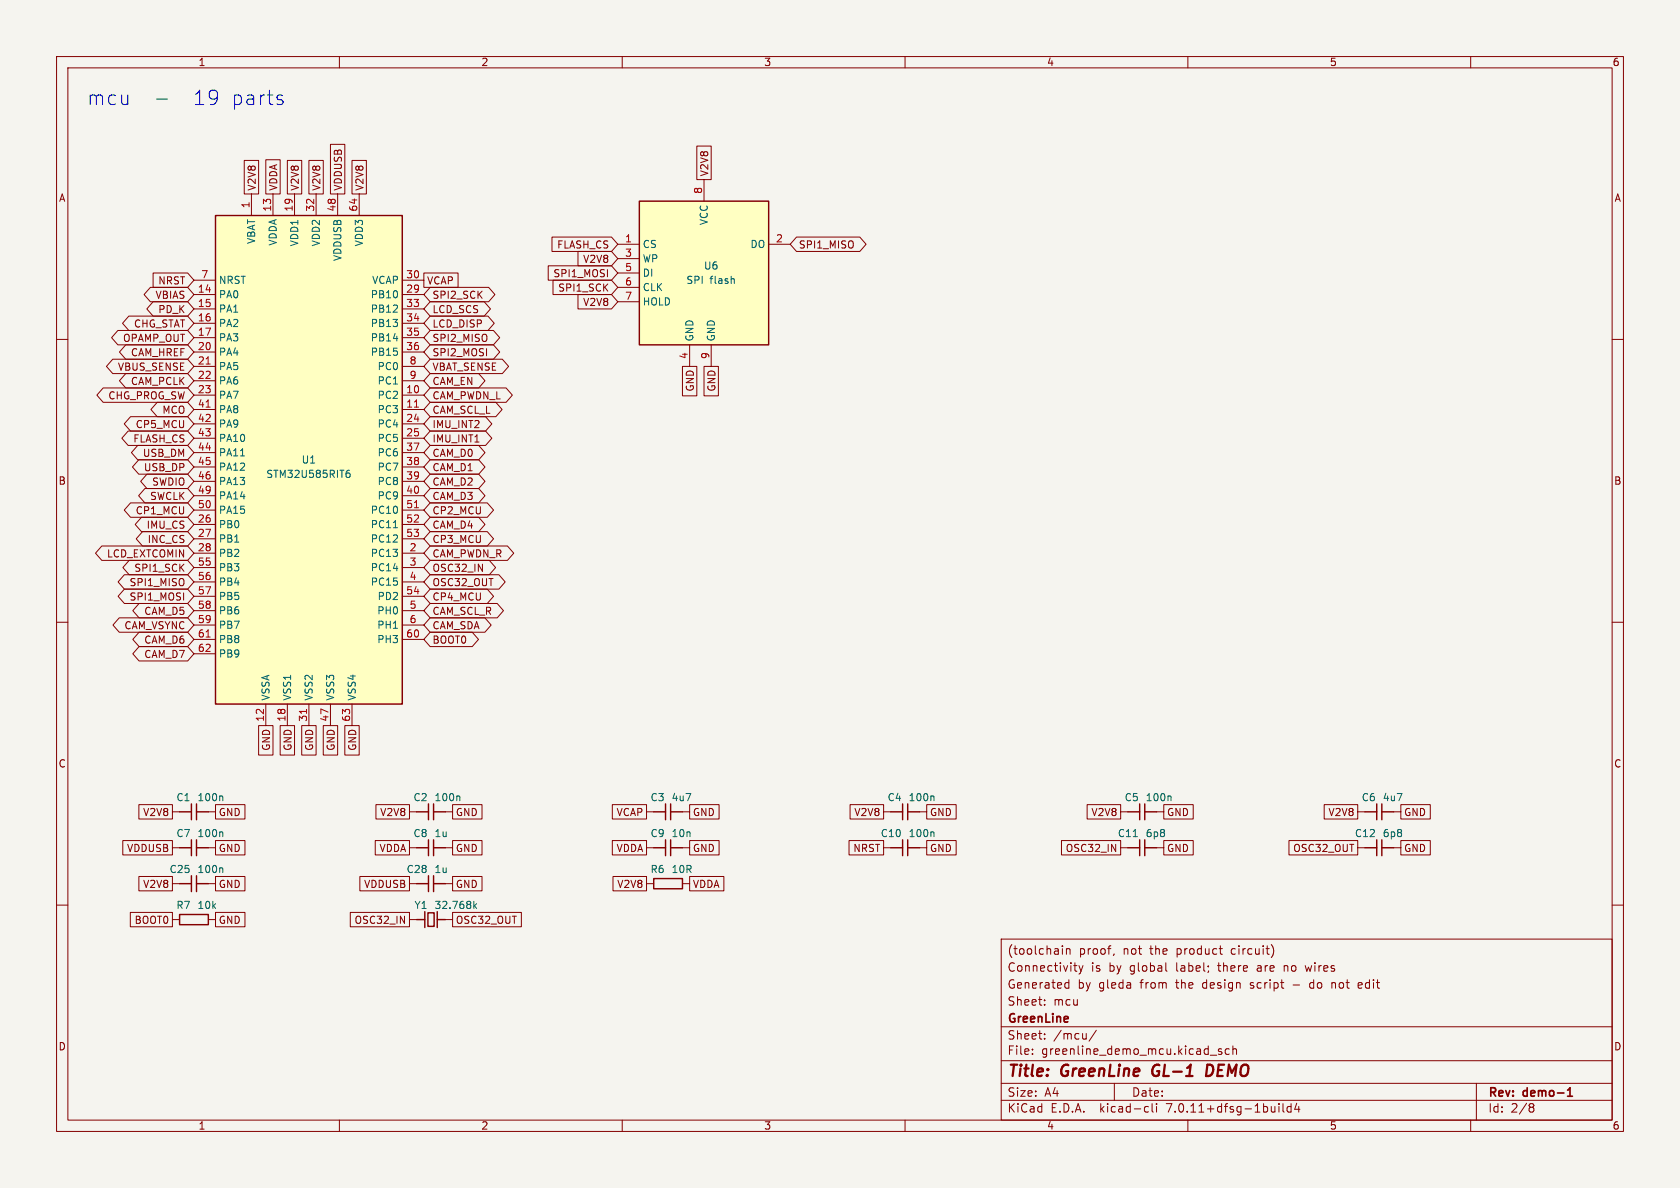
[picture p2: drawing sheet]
<svg xmlns="http://www.w3.org/2000/svg" width="297mm" height="210mm" viewBox="0 0 297 210" stroke-linecap="round" stroke-linejoin="round" font-family="sans-serif">
<path d="M0 0h297v210h-297z" fill="#f5f4ef" stroke="#f5f4ef" stroke-width=".18"/>
<g fill="none" stroke="#840000" stroke-width=".18">
<path d="M10 10h277v190h-277zM12 12h273v186h-273zM60 10v2M110 10v2M160 10v2M210 10v2M260 10v2M43.2 28.4h2.5v5.9h-2.5zM44.4 34.3v3.8M47 28.2h2.5v6.1h-2.5zM48.3 34.3v3.8M50.8 28.4h2.5v5.9h-2.5z"/>
<path d="M52.1 34.3v3.8M54.6 28.4h2.6v5.9h-2.6zM55.9 34.3v3.8M58.4 25.5h2.6v8.8h-2.6zM59.7 34.3v3.8M62.2 28.4h2.6v5.9h-2.6zM63.5 34.3v3.8M123.2 25.8h2.5v6h-2.5zM124.5 31.8v3.8M10 60h2M20.8 58.4h12.4l1.1 1.3-1.1 1.3h-12.4l-1.1-1.3zM22.8 55.9h10.4l1.1 1.3-1.1 1.2h-10.4l-1.1-1.2z"/>
<path d="M26.6 50.8h6.6l1.1 1.3-1.1 1.2h-6.6l-1.1-1.2zM27.1 53.3h6.1l1.1 1.3-1.1 1.3h-6.1l-1.1-1.3zM27.1 48.3h6.1l1.1 1.2-1.1 1.3h-6.1zM34.3 52.1h3.8M34.3 54.6h3.8M34.3 57.2h3.8M34.3 59.7h3.8M34.3 49.5h3.8M71.1 52.1h3.8M71.1 54.6h3.8M71.1 57.2h3.8M71.1 59.7h3.8"/>
<path d="M71.1 49.5h3.8M74.9 48.3h6.1v2.5h-6.1zM76 55.9h10.3l1.1 1.3-1.1 1.2h-10.3l-1.1-1.2zM76 53.3h9.6l1.1 1.3-1.1 1.3h-9.6l-1.1-1.3zM76 50.8h10.4l1.1 1.3-1.1 1.2h-10.4l-1.1-1.2zM76 58.4h11.2l1.1 1.3-1.1 1.3h-11.2l-1.1-1.3zM96.9 47h11.2l1.1 1.3-1.1 1.2h-11.2zM97.6 41.9h10.5l1.1 1.3-1.1 1.3h-10.5zM97.8 49.5h10.3l1.1 1.3-1.1 1.3h-10.3zM102.2 44.4h5.9l1.1 1.3-1.1 1.3h-5.9zM102.2 52.1h5.9l1.1 1.2-1.1 1.3h-5.9zM109.2 43.2h3.8"/>
<path d="M109.2 45.7h3.8M109.2 48.3h3.8M109.2 50.8h3.8M109.2 53.3h3.8M135.9 43.2h3.8M140.8 41.9h11.2l1.1 1.3-1.1 1.3h-11.2l-1.1-1.3zM285 60h2M18.2 68.6h15l1.1 1.3-1.1 1.2h-15l-1.1-1.2zM19.9 63.5h13.3l1.1 1.3-1.1 1.2h-13.3l-1.1-1.2zM22.2 66h11l1.1 1.3-1.1 1.3h-11l-1.1-1.3zM22.2 61h11l1.1 1.2-1.1 1.3h-11l-1.1-1.3zM22.7 76.2h10.5l1.1 1.3-1.1 1.2h-10.5l-1.2-1.2z"/>
<path d="M23.1 73.7h10.1l1.1 1.2-1.1 1.3h-10.1l-1.1-1.3zM24.3 78.7h8.9l1.1 1.3-1.1 1.3h-8.9l-1.1-1.3zM27.8 71.1h5.4l1.1 1.3-1.1 1.3h-5.4l-1.1-1.3zM34.3 69.9h3.8M34.3 72.4h3.8M34.3 62.2h3.8M34.3 64.8h3.8M34.3 67.3h3.8M34.3 74.9h3.8M34.3 77.5h3.8M71.1 69.9h3.8M71.1 72.4h3.8"/>
<path d="M71.1 62.2h3.8M71.1 64.8h3.8M71.1 67.3h3.8M71.1 74.9h3.8M71.1 77.5h3.8M76 78.7h8.6l1.1 1.3-1.1 1.3h-8.6l-1.1-1.3zM76 76.2h9.8l1.2 1.3-1.2 1.2h-9.8l-1.1-1.2zM76 73.7h9.8l1.2 1.2-1.2 1.3h-9.8l-1.1-1.3zM76 71.1h11.7l1.1 1.3-1.1 1.3h-11.7l-1.1-1.3zM76 68.6h13.5l1.1 1.3-1.1 1.2h-13.5l-1.1-1.2zM76 66h8.6l1.1 1.3-1.1 1.3h-8.6l-1.1-1.3zM76 63.5h12.8l1.1 1.3-1.1 1.2h-12.8l-1.1-1.2z"/>
<path d="M76 61h11.2l1.1 1.2-1.1 1.3h-11.2l-1.1-1.3zM120.6 64.8h2.6v5.2h-2.6zM121.9 61v3.8M124.5 64.8h2.5v5.2h-2.5zM125.7 61v3.8M18 96.5h15.2l1.1 1.3-1.1 1.3h-15.2l-1.1-1.3zM22.8 99.1h10.4l1.1 1.2-1.1 1.3h-10.4l-1.1-1.3zM23.1 88.9h10.1l1.1 1.3-1.1 1.2h-10.1l-1.1-1.2zM24.5 81.3h8.7l1.1 1.3-1.1 1.2h-8.7l-1.1-1.2zM25 91.4h8.2l1.1 1.3-1.1 1.3h-8.2l-1.1-1.3zM25.2 94h8l1.1 1.3-1.1 1.2h-8l-1.1-1.2zM25.6 86.4h7.6l1.1 1.2-1.1 1.3h-7.6l-1.1-1.3z"/>
<path d="M26 83.8h7.2l1.1 1.3-1.1 1.3h-7.2l-1.1-1.3zM34.3 97.8h3.8M34.3 92.7h3.8M34.3 95.3h3.8M34.3 80h3.8M34.3 82.6h3.8M34.3 85.1h3.8M34.3 87.6h3.8M34.3 90.2h3.8M71.1 97.8h3.8M71.1 92.7h3.8M71.1 95.3h3.8"/>
<path d="M71.1 80h3.8M71.1 82.6h3.8M71.1 85.1h3.8M71.1 87.6h3.8M71.1 90.2h3.8M76 99.1h10.5l1.1 1.2-1.1 1.3h-10.5l-1.1-1.3zM76 96.5h13.7l1.1 1.3-1.1 1.3h-13.7l-1.1-1.3zM76 94h10.1l1.2 1.3-1.2 1.2h-10.1l-1.1-1.2zM76 91.4h8.6l1.1 1.3-1.1 1.3h-8.6l-1.1-1.3zM76 88.9h10.1l1.2 1.3-1.2 1.2h-10.1l-1.1-1.2zM76 86.4h8.6l1.1 1.2-1.1 1.3h-8.6l-1.1-1.3zM76 83.8h8.6l1.1 1.3-1.1 1.3h-8.6l-1.1-1.3z"/>
<path d="M76 81.3h8.6l1.1 1.3-1.1 1.2h-8.6l-1.1-1.2zM10 110h2M21.1 109.2h12.1l1.1 1.3-1.1 1.3h-12.1l-1.1-1.3zM22 101.6h11.2l1.1 1.3-1.1 1.2h-11.2l-1.1-1.2zM22 104.1h11.2l1.1 1.3-1.1 1.3h-11.2l-1.1-1.3zM24.6 114.3h8.6l1.1 1.3-1.1 1.2h-8.6l-1.1-1.2zM24.6 111.8h8.6l1.1 1.2-1.1 1.3h-8.6l-1.1-1.3zM24.6 106.7h8.6l1.1 1.3-1.1 1.2h-8.6l-1.1-1.2zM34.3 100.3h3.8M34.3 102.9h3.8M34.3 108h3.8M34.3 105.4h3.8"/>
<path d="M34.3 110.5h3.8M34.3 113h3.8M34.3 115.6h3.8M71.1 100.3h3.8M71.1 102.9h3.8M71.1 108h3.8M71.1 105.4h3.8M71.1 110.5h3.8M71.1 113h3.8M76 111.8h7.5l1.1 1.2-1.1 1.3h-7.5l-1.1-1.3zM76 106.7h11.9l1.1 1.3-1.1 1.2h-11.9l-1.1-1.2zM76 109.2h9.7l1.1 1.3-1.1 1.3h-9.7l-1.1-1.3z"/>
<path d="M76 104.1h10.1l1.2 1.3-1.2 1.3h-10.1l-1.1-1.3zM76 101.6h12.2l1.1 1.3-1.1 1.2h-12.2l-1.1-1.2zM285 110h2M45.7 128.3h2.6v5.2h-2.6zM47 124.5v3.8M49.5 128.3h2.6v5.2h-2.6zM50.8 124.5v3.8M53.3 128.3h2.6v5.2h-2.6zM54.6 124.5v3.8M57.1 128.3h2.6v5.2h-2.6zM58.4 124.5v3.8M61 128.3h2.5v5.2h-2.5z"/>
<path d="M62.2 124.5v3.8M10 160h2M21.7 148.6h8.8v2.5h-8.8zM24.5 154.9h6v2.6h-6zM24.5 142.2h6v2.6h-6zM30.5 143.5h1.2M30.5 149.9h1.2M30.5 156.2h1.2M36.8 143.5h1.3M36.8 149.9h1.3M36.8 156.2h1.3M38.1 148.6h5.2v2.5h-5.2z"/>
<path d="M38.1 154.9h5.2v2.6h-5.2zM38.1 142.2h5.2v2.6h-5.2zM63.6 154.9h8.8v2.6h-8.8zM66.3 148.6h6.1v2.5h-6.1zM66.5 142.2h5.9v2.6h-5.9zM72.4 143.5h1.3M72.4 149.9h1.3M72.4 156.2h1.3M78.7 143.5h1.3M78.7 149.9h1.3M78.7 156.2h1.3M80 154.9h5.2v2.6h-5.2z"/>
<path d="M80 148.6h5.2v2.5h-5.2zM80 142.2h5.2v2.6h-5.2zM108.2 142.2h6.1v2.6h-6.1zM108.2 148.6h6.1v2.5h-6.1zM108.4 154.9h5.9v2.6h-5.9zM114.3 143.5h1.3M114.3 149.9h1.3M114.3 156.2h1.3M120.6 143.5h1.3M120.6 149.9h1.3M120.6 156.2h1.3M121.9 154.9h6.1v2.6h-6.1z"/>
<path d="M121.9 148.6h5.2v2.5h-5.2zM121.9 142.2h5.2v2.6h-5.2zM150.1 148.6h6.1v2.5h-6.1zM150.3 142.2h5.9v2.6h-5.9zM156.2 143.5h1.3M156.2 149.9h1.3M162.6 143.5h1.2M162.6 149.9h1.2M163.8 148.6h5.2v2.5h-5.2zM163.8 142.2h5.2v2.6h-5.2zM187.7 148.6h10.4v2.5h-10.4zM192.2 142.2h5.9v2.6h-5.9z"/>
<path d="M198.1 143.5h1.3M198.1 149.9h1.3M204.5 143.5h1.2M204.5 149.9h1.2M205.7 142.2h5.2v2.6h-5.2zM205.7 148.6h5.2v2.5h-5.2zM227.9 148.6h12.1v2.5h-12.1zM234.1 142.2h5.9v2.6h-5.9zM240 143.5h1.3M240 149.9h1.3M246.4 143.5h1.2M246.4 149.9h1.2"/>
<path d="M247.6 148.6h5.3v2.5h-5.3zM247.6 142.2h5.3v2.6h-5.3zM285 160h2M23 161.3h7.5v2.5h-7.5zM30.5 162.6h1.2M36.8 162.6h1.3M38.1 161.3h5.2v2.5h-5.2zM61.9 161.3h10.5v2.5h-10.5zM72.4 162.6h1.3M78.7 162.6h1.3M80 161.3h12.2v2.5h-12.2zM177 166h108v32h-108z"/>
<path d="M184.7 176.8v.1M184.7 177.6v.1M187.8 167.2v.1M187.8 167.7v1M188.4 174.6h.6M188.4 173.8h.6M188.5 167.7v1M188.5 167.8l.2-.1 .4 .1 .1 .9M189 173.2v1.5M189.8 170.7h.6M190 171.5l.4 .2M190.7 170.7l.4 1"/>
<path d="M191.1 171.7l-.1 .4-.3 .1M191.5 170.7l-.4 1M197 168.6l-.2 .3M206.1 170.2v1.3l.2 .2M215.5 167.7h.6M215.8 168.6l.3 .1M224.7 167a1.72 1.72 0 0 1 0 2.3M227 170.7v1M227.1 170.8h-.1M228.6 174.1h1.1M230.7 170.7l.3 1M231.8 173.7l-.3 .3v.4l.3 .3"/>
<path d="M235.5 173.7v1M235.9 173.7l-.4 .1M240.7 173.8l-.4-.1-.2 .2 .1 .7h.5M240.8 174.1l-.7 .1M60 198v2M110 198v2M160 198v2M177 194.5h108M177 191.5h108M177 187.5h108M177 181.5h108M182.5 186.3v.1"/>
<path d="M182.5 185.5v.1M184.7 183.6v.1M184.7 182.8v.1M193.8 182.1l-1.3 2M197 191.5v3M202.6 195.6l.4 .1M203 196.5l-.4 .1M203.7 195.1v1.3l.2 .2M204.5 195.1v.1M204.5 195.6v1M210 198v2M214 186.5h1.1"/>
<path d="M216 185.5l-.4-.1-.2 .2 .1 .2 .5 .2v.3h-.6M217.3 185.5l-.4-.1-.3 .3v.4l.1 .2h.6M218 185.5l.2-.1 .3 .1 .1 .9M218 184.9v1.5M226.1 195.1v.1M226.1 195.6v1M226.8 195.1v1.3l.2 .2M228.2 195.7l-.4-.1-.3 .3v.4l.2 .2h.5M228.2 195.1v1.5M229.2 195l-.3 1.1h.9M229.6 195.6v1M260 198v2"/>
<path d="M261 191.5v6.5M270.6 195.1h.3l.3 .3-.3 .3M270.6 195.7h.3M270.9 195.7l.2 .2 .1 .4-.3 .3h-.3"/>
</g>
<path d="M277.1 193.8h.9M277.1 192.7l.5-.4v1.5" fill="none" stroke="#840000" stroke-width=".3"/>
<path d="M204 188.5a1.27 1.27 0 0 0 0 1.6M214.2 188.3l-.7-.1-.3 2h.5l.5-.3" fill="none" stroke="#840000" stroke-width=".4"/>
<g fill="none" stroke="#840000" stroke-width=".25">
<path d="M38.1 38.1h33v86.4h-33zM113 35.6h22.9v25.4h-22.9zM31.7 143.5h2.1M31.7 149.9h2.1M31.7 156.2h2.1M33.8 142.1v2.8M33.8 148.5v2.8M33.8 154.8v2.8M34.7 143.5h2.1M34.7 149.9h2.1M34.7 156.2h2.1M34.7 142.1v2.8"/>
<path d="M34.7 148.5v2.8M34.7 154.8v2.8M73.7 143.5h2M73.7 149.9h2M73.7 156.2h2M75.7 142.1v2.8M75.7 148.5v2.8M75.7 154.8v2.8M76.7 143.5h2M76.7 149.9h2M76.7 156.2h2M76.7 142.1v2.8"/>
<path d="M76.7 148.5v2.8M76.7 154.8v2.8M115.6 155.3h5v1.8h-5zM115.6 143.5h2.1M115.6 149.9h2.1M117.7 142.1v2.8M117.7 148.5v2.8M118.6 143.5h2M118.6 149.9h2M118.6 142.1v2.8M118.6 148.5v2.8M157.5 143.5h2.1"/>
<path d="M157.5 149.9h2.1M159.6 142.1v2.8M159.6 148.5v2.8M160.5 143.5h2.1M160.5 142.1v2.8M160.5 148.5v2.8M160.5 149.9h2.1M199.4 143.5h2.1M199.4 149.9h2.1M201.5 142.1v2.8M201.5 148.5v2.8M202.4 143.5h2.1"/>
<path d="M202.4 149.9h2.1M202.4 142.1v2.8M202.4 148.5v2.8M241.3 143.5h2.1M241.3 149.9h2.1M243.4 142.1v2.8M243.4 148.5v2.8M244.3 143.5h2.1M244.3 149.9h2.1M244.3 142.1v2.8M244.3 148.5v2.8M31.7 161.7h5.1v1.8h-5.1z"/>
<path d="M73.7 162.6h1.4M75.1 161.2v2.8M75.7 161.4h1.1v2.4h-1.1zM77.3 162.6h1.4M77.3 161.2v2.8"/>
</g>
<g fill="none" stroke="#006464" stroke-width=".18">
<path d="M129.6 49.3l.2 .1v.7M42.5 80.6h.7M61.2 83.7l.5-.1 .2 .3-.1 .4-.4 .1-.2-.1M61.8 83.1l-.4 .1-.2 .2M69.5 93.3h.8M39.2 147.1l.2 .1v.7M39.2 140.7l.2 .2v.6M39.2 153.4l.2 .2v.6M81.1 140.7l.2 .2v.6M83.8 159.3v1.3M84.3 159.8l-.5 .4M164.9 140.7l.2 .2v.6"/>
<path d="M164.9 147.1l.2 .1v.7M200.3 147.9h.8M206.8 140.7l.2 .2v.6M83.9 160.1l.4 .5"/>
</g>
<g fill="#ffffc2" stroke="#ffffc2" stroke-width=".18">
<path d="M38.1 38.1h33v86.4h-33z"/>
<path d="M113 35.6h22.9v25.4h-22.9z"/>
</g>
<path d="M36.4 72h.8M36.4 64.4h.8M73.3 72h.7M73.3 89.8h.7M36.4 112.6h.8M54.2 125.4v.7" fill="none" stroke="#a90000" stroke-width=".18"/>
<path d="M27.7 17.5h1.9M49.3 17.6l.6 .2 .2 .3-.4 .4h-.5M49.3 16.8l.6 .1" fill="none" stroke="#0000c2" stroke-width=".18"/>
<g font-size="3.5" fill="#0000c2">
<text x="15.2" y="18.8">mcu</text>
<text x="33.8" y="18.8">19</text>
<text x="40.5" y="18.8">parts</text>
</g>
<g font-size="2.8" fill="#840000">
<text x="178" y="190.9">Title:</text>
<text x="187.7" y="190.9">GreenLine</text>
<text x="204.6" y="190.9">GL-1</text>
<text x="214.9" y="190.9">DEMO</text>
</g>
<g font-size="2.1" fill="#840000">
<text x="178" y="172">Connectivity</text>
<text x="178" y="169">(toolchain</text>
<text x="190.7" y="169">proof,</text>
<text x="192.9" y="172">is</text>
<text x="196.1" y="172">by</text>
<text x="198.6" y="169">not</text>
<text x="199.9" y="172">global</text>
<text x="203.5" y="169">the</text>
<text x="208.2" y="172">label;</text>
<text x="208.3" y="169">product</text>
<text x="215.8" y="172">there</text>
<text x="218.1" y="169">circuit)</text>
<text x="222.8" y="172">are</text>
<text x="227.7" y="172">no</text>
<text x="231.7" y="172">wires</text>
<text x="178" y="178">Sheet:</text>
<text x="178" y="175">Generated</text>
<text x="186.2" y="178">mcu</text>
<text x="190.5" y="175">by</text>
<text x="194.3" y="175">gleda</text>
<text x="201.8" y="175">from</text>
<text x="208.2" y="175">the</text>
<text x="213" y="175">design</text>
<text x="221.6" y="175">script</text>
<text x="232.4" y="175">do</text>
<text x="236.4" y="175">not</text>
<text x="241.3" y="175">edit</text>
<text x="178" y="184">Sheet:</text>
<text x="178" y="181.2">GreenLine</text>
<text x="186.2" y="184">/mcu/</text>
<text x="178" y="186.7">File:</text>
<text x="184.1" y="186.7">greenline_demo_mcu.kicad_sch</text>
<text x="178" y="196.9">KiCad</text>
<text x="178" y="194.1">Size:</text>
<text x="184.7" y="194.1">A4</text>
<text x="185.7" y="196.9">E.D.A.</text>
<text x="194.6" y="196.9">kicad-cli</text>
<text x="200" y="194.1">Date:</text>
<text x="206.5" y="196.9">7.0.11+dfsg-1build4</text>
<text x="263" y="194.3">Rev:</text>
<text x="263" y="196.9">Id:</text>
<text x="267.1" y="196.9">2/8</text>
<text x="269.4" y="194.3">demo-1</text>
</g>
<g font-size="1.8" fill="#840000">
<text x="35" y="11.9">1</text>
<text x="85" y="11.9">2</text>
<text x="135" y="11.9">3</text>
<text x="185" y="11.9">4</text>
<text x="235" y="11.9">5</text>
<text x="285" y="11.9">6</text>
<text x="10.3" y="35.9">A</text>
<text x="45.4" y="33.8" transform="rotate(-90 45.4 33.8)">V2V8</text>
<text x="49.2" y="33.8" transform="rotate(-90 49.2 33.8)">VDDA</text>
<text x="53" y="33.8" transform="rotate(-90 53 33.8)">V2V8</text>
<text x="56.8" y="33.8" transform="rotate(-90 56.8 33.8)">V2V8</text>
<text x="60.6" y="33.8" transform="rotate(-90 60.6 33.8)">VDDUSB</text>
<text x="64.5" y="33.8" transform="rotate(-90 64.5 33.8)">V2V8</text>
<text x="125.4" y="31.3" transform="rotate(-90 125.4 31.3)">V2V8</text>
<text x="285.3" y="35.9">A</text>
<text x="98.4" y="44.1">FLASH_CS</text>
<text x="103" y="46.7">V2V8</text>
<text x="141.1" y="44.1">SPI1_MISO</text>
<text x="27.4" y="53">VBIAS</text>
<text x="27.9" y="50.5">NRST</text>
<text x="75.4" y="50.5">VCAP</text>
<text x="76.4" y="53">SPI2_SCK</text>
<text x="97.7" y="49.2">SPI1_MOSI</text>
<text x="98.6" y="51.8">SPI1_SCK</text>
<text x="23.6" y="58.1">CHG_STAT</text>
<text x="27.9" y="55.6">PD_K</text>
<text x="76.4" y="58.1">LCD_DISP</text>
<text x="76.4" y="55.6">LCD_SCS</text>
<text x="103" y="54.3">V2V8</text>
<text x="20.7" y="65.7">VBUS_SENSE</text>
<text x="21.7" y="60.6">OPAMP_OUT</text>
<text x="23" y="63.2">CAM_HREF</text>
<text x="76.4" y="65.7">VBAT_SENSE</text>
<text x="76.4" y="63.2">SPI2_MOSI</text>
<text x="76.4" y="60.6">SPI2_MISO</text>
<text x="19.1" y="70.8">CHG_PROG_SW</text>
<text x="23" y="68.3">CAM_PCLK</text>
<text x="76.4" y="70.8">CAM_PWDN_L</text>
<text x="76.4" y="68.3">CAM_EN</text>
<text x="122.9" y="69.3" transform="rotate(-90 122.9 69.3)">GND</text>
<text x="126.7" y="69.3" transform="rotate(-90 126.7 69.3)">GND</text>
<text x="23.9" y="75.9">CP5_MCU</text>
<text x="28.6" y="73.3">MCO</text>
<text x="76.4" y="75.9">IMU_INT2</text>
<text x="76.4" y="73.3">CAM_SCL_L</text>
<text x="23.5" y="78.4">FLASH_CS</text>
<text x="25.2" y="81">USB_DM</text>
<text x="25.3" y="83.5">USB_DP</text>
<text x="76.4" y="83.5">CAM_D1</text>
<text x="76.4" y="81">CAM_D0</text>
<text x="76.4" y="78.4">IMU_INT1</text>
<text x="10.3" y="85.9">B</text>
<text x="26.4" y="88.6">SWCLK</text>
<text x="26.8" y="86">SWDIO</text>
<text x="76.4" y="88.6">CAM_D3</text>
<text x="76.4" y="86">CAM_D2</text>
<text x="285.3" y="85.9">B</text>
<text x="23.9" y="91.1">CP1_MCU</text>
<text x="25.8" y="93.7">IMU_CS</text>
<text x="76.4" y="93.7">CAM_D4</text>
<text x="76.4" y="91.1">CP2_MCU</text>
<text x="18.8" y="98.7">LCD_EXTCOMIN</text>
<text x="23.6" y="101.3">SPI1_SCK</text>
<text x="26" y="96.2">INC_CS</text>
<text x="76.4" y="101.3">OSC32_IN</text>
<text x="76.4" y="98.7">CAM_PWDN_R</text>
<text x="76.4" y="96.2">CP3_MCU</text>
<text x="22.8" y="103.8">SPI1_MISO</text>
<text x="22.8" y="106.4">SPI1_MOSI</text>
<text x="76.4" y="106.4">CP4_MCU</text>
<text x="76.4" y="103.8">OSC32_OUT</text>
<text x="21.9" y="111.4">CAM_VSYNC</text>
<text x="25.4" y="114">CAM_D6</text>
<text x="25.4" y="108.9">CAM_D5</text>
<text x="76.4" y="114">BOOT0</text>
<text x="76.4" y="108.9">CAM_SCL_R</text>
<text x="76.4" y="111.4">CAM_SDA</text>
<text x="25.4" y="116.5">CAM_D7</text>
<text x="10.3" y="135.9">C</text>
<text x="47.9" y="132.8" transform="rotate(-90 47.9 132.8)">GND</text>
<text x="51.8" y="132.8" transform="rotate(-90 51.8 132.8)">GND</text>
<text x="55.6" y="132.8" transform="rotate(-90 55.6 132.8)">GND</text>
<text x="59.4" y="132.8" transform="rotate(-90 59.4 132.8)">GND</text>
<text x="63.2" y="132.8" transform="rotate(-90 63.2 132.8)">GND</text>
<text x="285.3" y="135.9">C</text>
<text x="25.2" y="144.5">V2V8</text>
<text x="38.6" y="144.5">GND</text>
<text x="67.1" y="144.5">V2V8</text>
<text x="80.5" y="144.5">GND</text>
<text x="108.9" y="144.5">VCAP</text>
<text x="122.4" y="144.5">GND</text>
<text x="150.9" y="144.5">V2V8</text>
<text x="164.3" y="144.5">GND</text>
<text x="192.8" y="144.5">V2V8</text>
<text x="206.2" y="144.5">GND</text>
<text x="234.8" y="144.5">V2V8</text>
<text x="248.1" y="144.5">GND</text>
<text x="22.4" y="150.8">VDDUSB</text>
<text x="38.6" y="150.8">GND</text>
<text x="67" y="150.8">VDDA</text>
<text x="80.5" y="150.8">GND</text>
<text x="108.9" y="150.8">VDDA</text>
<text x="122.4" y="150.8">GND</text>
<text x="150.8" y="150.8">NRST</text>
<text x="164.3" y="150.8">GND</text>
<text x="188.3" y="150.8">OSC32_IN</text>
<text x="206.2" y="150.8">GND</text>
<text x="228.5" y="150.8">OSC32_OUT</text>
<text x="248.1" y="150.8">GND</text>
<text x="25.2" y="157.2">V2V8</text>
<text x="38.6" y="157.2">GND</text>
<text x="64.3" y="157.2">VDDUSB</text>
<text x="80.5" y="157.2">GND</text>
<text x="109" y="157.2">V2V8</text>
<text x="122.4" y="157.2">VDDA</text>
<text x="23.7" y="163.5">BOOT0</text>
<text x="38.6" y="163.5">GND</text>
<text x="62.6" y="163.5">OSC32_IN</text>
<text x="80.5" y="163.5">OSC32_OUT</text>
<text x="10.3" y="185.9">D</text>
<text x="285.3" y="185.9">D</text>
<text x="35" y="199.9">1</text>
<text x="85" y="199.9">2</text>
<text x="135" y="199.9">3</text>
<text x="185" y="199.9">4</text>
<text x="235" y="199.9">5</text>
<text x="285" y="199.9">6</text>
</g>
<g font-size="1.8" fill="#a90000">
<text x="124.2" y="34.4" transform="rotate(-90 124.2 34.4)">8</text>
<text x="44.2" y="36.9" transform="rotate(-90 44.2 36.9)">1</text>
<text x="48" y="37.5" transform="rotate(-90 48 37.5)">13</text>
<text x="51.8" y="37.5" transform="rotate(-90 51.8 37.5)">19</text>
<text x="55.6" y="37.5" transform="rotate(-90 55.6 37.5)">32</text>
<text x="59.4" y="37.5" transform="rotate(-90 59.4 37.5)">48</text>
<text x="63.2" y="37.5" transform="rotate(-90 63.2 37.5)">64</text>
<text x="110.4" y="42.9">1</text>
<text x="110.4" y="45.5">3</text>
<text x="137.1" y="42.9">2</text>
<text x="34.9" y="51.8">14</text>
<text x="35.5" y="49.3">7</text>
<text x="71.7" y="51.8">29</text>
<text x="71.7" y="49.3">30</text>
<text x="110.4" y="48">5</text>
<text x="110.4" y="50.5">6</text>
<text x="110.4" y="53.1">7</text>
<text x="34.9" y="54.4">15</text>
<text x="34.9" y="56.9">16</text>
<text x="34.9" y="59.4">17</text>
<text x="71.7" y="54.4">33</text>
<text x="71.7" y="56.9">34</text>
<text x="71.7" y="59.4">35</text>
<text x="34.9" y="62">20</text>
<text x="34.9" y="64.5">21</text>
<text x="71.7" y="62">36</text>
<text x="72.3" y="64.5">8</text>
<text x="121.7" y="63.6" transform="rotate(-90 121.7 63.6)">4</text>
<text x="125.5" y="63.6" transform="rotate(-90 125.5 63.6)">9</text>
<text x="34.9" y="67.1">22</text>
<text x="34.9" y="69.6">23</text>
<text x="71.7" y="69.6">10</text>
<text x="72.3" y="67.1">9</text>
<text x="34.9" y="72.1">41</text>
<text x="34.9" y="74.7">42</text>
<text x="34.9" y="77.2">43</text>
<text x="71.7" y="72.1">11</text>
<text x="71.7" y="74.7">24</text>
<text x="71.7" y="77.2">25</text>
<text x="34.9" y="79.8">44</text>
<text x="34.9" y="82.3">45</text>
<text x="71.7" y="79.8">37</text>
<text x="71.7" y="82.3">38</text>
<text x="34.9" y="84.8">46</text>
<text x="34.9" y="87.4">49</text>
<text x="34.9" y="89.9">50</text>
<text x="71.7" y="84.8">39</text>
<text x="71.7" y="87.4">40</text>
<text x="71.7" y="89.9">51</text>
<text x="34.9" y="92.5">26</text>
<text x="34.9" y="95">27</text>
<text x="71.7" y="92.5">52</text>
<text x="71.7" y="95">53</text>
<text x="34.9" y="97.5">28</text>
<text x="34.9" y="100.1">55</text>
<text x="72.3" y="97.5">2</text>
<text x="72.3" y="100.1">3</text>
<text x="34.9" y="102.6">56</text>
<text x="34.9" y="105.2">57</text>
<text x="34.9" y="107.7">58</text>
<text x="71.7" y="105.2">54</text>
<text x="72.3" y="102.6">4</text>
<text x="72.3" y="107.7">5</text>
<text x="34.9" y="110.2">59</text>
<text x="34.9" y="112.8">61</text>
<text x="71.7" y="112.8">60</text>
<text x="72.3" y="110.2">6</text>
<text x="34.9" y="115.3">62</text>
<text x="46.7" y="127.7" transform="rotate(-90 46.7 127.7)">12</text>
<text x="50.5" y="127.7" transform="rotate(-90 50.5 127.7)">18</text>
<text x="54.4" y="127.7" transform="rotate(-90 54.4 127.7)">31</text>
<text x="58.2" y="127.7" transform="rotate(-90 58.2 127.7)">47</text>
<text x="62" y="127.7" transform="rotate(-90 62 127.7)">63</text>
</g>
<g font-size="1.8" fill="#006464">
<text x="125.3" y="39.9" transform="rotate(-90 125.3 39.9)">VCC</text>
<text x="45.3" y="43.2" transform="rotate(-90 45.3 43.2)">VBAT</text>
<text x="49.1" y="43.5" transform="rotate(-90 49.1 43.5)">VDDA</text>
<text x="52.9" y="43.6" transform="rotate(-90 52.9 43.6)">VDD1</text>
<text x="56.7" y="43.6" transform="rotate(-90 56.7 43.6)">VDD2</text>
<text x="60.6" y="46.2" transform="rotate(-90 60.6 46.2)">VDDUSB</text>
<text x="64.4" y="43.6" transform="rotate(-90 64.4 43.6)">VDD3</text>
<text x="113.5" y="44">CS</text>
<text x="113.5" y="46.6">WP</text>
<text x="124.4" y="47.9">U6</text>
<text x="132.6" y="44">DO</text>
<text x="38.6" y="52.9">PA0</text>
<text x="38.6" y="50.4">NRST</text>
<text x="65.4" y="52.9">PB10</text>
<text x="65.7" y="50.4">VCAP</text>
<text x="113.5" y="49.1">DI</text>
<text x="113.5" y="51.7">CLK</text>
<text x="121.2" y="50.4">SPI</text>
<text x="125.5" y="50.4">flash</text>
<text x="38.6" y="55.5">PA1</text>
<text x="38.6" y="58">PA2</text>
<text x="65.4" y="55.5">PB12</text>
<text x="65.4" y="58">PB13</text>
<text x="113.5" y="54.2">HOLD</text>
<text x="38.6" y="60.6">PA3</text>
<text x="38.6" y="63.1">PA4</text>
<text x="38.6" y="65.6">PA5</text>
<text x="65.4" y="60.6">PB14</text>
<text x="65.4" y="63.1">PB15</text>
<text x="66.7" y="65.6">PC0</text>
<text x="122.8" y="60.5" transform="rotate(-90 122.8 60.5)">GND</text>
<text x="126.6" y="60.5" transform="rotate(-90 126.6 60.5)">GND</text>
<text x="38.6" y="68.2">PA6</text>
<text x="38.6" y="70.7">PA7</text>
<text x="66.7" y="70.7">PC2</text>
<text x="66.7" y="68.2">PC1</text>
<text x="38.6" y="73.3">PA8</text>
<text x="38.6" y="75.8">PA9</text>
<text x="66.7" y="73.3">PC3</text>
<text x="66.7" y="75.8">PC4</text>
<text x="38.6" y="78.3">PA10</text>
<text x="38.6" y="80.9">PA11</text>
<text x="38.6" y="83.4">PA12</text>
<text x="53.2" y="82.1">U1</text>
<text x="66.7" y="78.3">PC5</text>
<text x="66.7" y="80.9">PC6</text>
<text x="66.7" y="83.4">PC7</text>
<text x="38.6" y="86">PA13</text>
<text x="38.6" y="88.5">PA14</text>
<text x="47" y="84.7">STM32U585RIT6</text>
<text x="66.7" y="86">PC8</text>
<text x="66.7" y="88.5">PC9</text>
<text x="38.6" y="93.6">PB0</text>
<text x="38.6" y="91">PA15</text>
<text x="65.4" y="91">PC10</text>
<text x="65.4" y="93.6">PC11</text>
<text x="38.6" y="96.1">PB1</text>
<text x="38.6" y="98.7">PB2</text>
<text x="38.6" y="101.2">PB3</text>
<text x="65.4" y="98.7">PC13</text>
<text x="65.4" y="101.2">PC14</text>
<text x="65.4" y="96.1">PC12</text>
<text x="38.6" y="103.7">PB4</text>
<text x="38.6" y="106.3">PB5</text>
<text x="65.4" y="103.7">PC15</text>
<text x="66.7" y="106.3">PD2</text>
<text x="38.6" y="108.8">PB6</text>
<text x="38.6" y="111.4">PB7</text>
<text x="38.6" y="113.9">PB8</text>
<text x="66.6" y="108.8">PH0</text>
<text x="66.6" y="111.4">PH1</text>
<text x="66.6" y="113.9">PH3</text>
<text x="38.6" y="116.4">PB9</text>
<text x="47.9" y="124" transform="rotate(-90 47.9 124)">VSSA</text>
<text x="51.7" y="124" transform="rotate(-90 51.7 124)">VSS1</text>
<text x="55.5" y="124" transform="rotate(-90 55.5 124)">VSS2</text>
<text x="59.3" y="124" transform="rotate(-90 59.3 124)">VSS3</text>
<text x="63.1" y="124" transform="rotate(-90 63.1 124)">VSS4</text>
<text x="31.1" y="141.8">C1</text>
<text x="34.8" y="141.8">100n</text>
<text x="73" y="141.8">C2</text>
<text x="76.7" y="141.8">100n</text>
<text x="114.9" y="141.8">C3</text>
<text x="118.6" y="141.8">4u7</text>
<text x="156.8" y="141.8">C4</text>
<text x="160.5" y="141.8">100n</text>
<text x="198.7" y="141.8">C5</text>
<text x="202.4" y="141.8">100n</text>
<text x="240.6" y="141.8">C6</text>
<text x="244.4" y="141.8">4u7</text>
<text x="31.1" y="148.2">C7</text>
<text x="34.8" y="148.2">100n</text>
<text x="73" y="148.2">C8</text>
<text x="76.7" y="148.2">1u</text>
<text x="114.9" y="148.2">C9</text>
<text x="118.6" y="148.2">10n</text>
<text x="155.6" y="148.2">C10</text>
<text x="160.5" y="148.2">100n</text>
<text x="197.5" y="148.2">C11</text>
<text x="202.4" y="148.2">6p8</text>
<text x="239.4" y="148.2">C12</text>
<text x="244.4" y="148.2">6p8</text>
<text x="29.9" y="154.5">C25</text>
<text x="34.8" y="154.5">100n</text>
<text x="71.8" y="154.5">C28</text>
<text x="76.7" y="154.5">1u</text>
<text x="114.9" y="154.5">R6</text>
<text x="118.6" y="154.5">10R</text>
<text x="31.1" y="160.9">R7</text>
<text x="34.8" y="160.9">10k</text>
<text x="73.2" y="160.9">Y1</text>
<text x="76.7" y="160.9">32.768k</text>
</g>
</svg>
